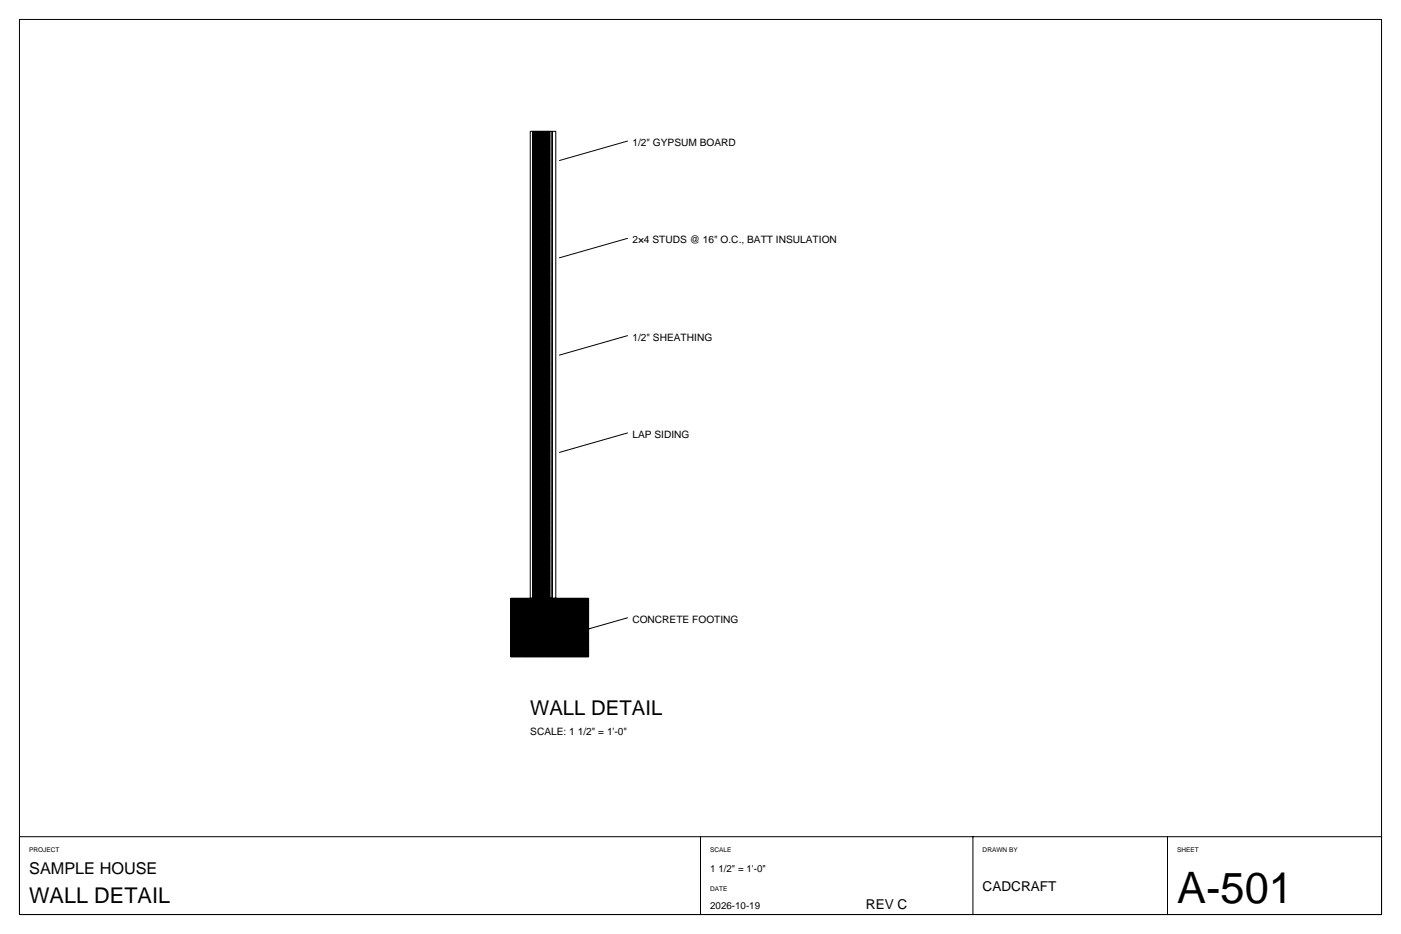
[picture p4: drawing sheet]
<svg xmlns="http://www.w3.org/2000/svg" width="914mm" height="610mm" viewBox="0 0 914 610" stroke-linecap="round" stroke-linejoin="round" font-family="sans-serif">
<g fill="none" stroke="#000" stroke-width=".65">
<path d="M13 13h889v584h-889v-51h889v51h-889zM346 86h2v305h-2zM348 86h11v305h-11zM348 100l11 11-11 11M348 99l11 11-11 11M348 98l11 11-11 11M348 97l11 11-11 11M348 96l11 11-11 11M348 95l11 11-11 11M348 93l11 12-11 11M348 93l11 11-11 11M348 92l11 11-11 12"/>
<path d="M348 92l11 11-11 11M348 91l11 11-11 11M348 90l11 11-11 11M348 89l11 11-11 11M348 88l11 11-11 11M348 87l11 11-11 11M348 86l11 11-11 11M348 86l11 10-11 11M348 88l2-2 9 8-11 12M348 89l3-3 8 7-11 11M348 90l4-4 7 7-11 11M348 91l5-5 6 6-11 11"/>
<path d="M348 92l6-6 5 5-11 11M348 93l7-7 4 4-11 11M348 94l8-8 3 3-11 11M348 95l9-9 2 2-11 11M348 95l9-9 2 1-11 11M348 89l3-3 8 8M348 86l11 11M348 88l11 12M348 91l11 11M348 94l11 11M348 95l11 11M348 97l11 12"/>
<path d="M349 86l10 10-11 11M349 86l-1 1M349 86l10 9-11 11M350 86l-2 2M352 86l7 6-11 11M352 86l-4 4M355 86l4 3-11 11M355 86l-7 7M358 86l1 1-11 11M358 86l-10 10M358 86h1l-11 11M359 86l-11 11"/>
<path d="M359 86h1v305h-1zM359 99l-11 12M359 97l-11 11M359 94l-11 11M359 91l-11 11M359 88l-11 11M359 88l-3-2-8 8M359 91l-6-5-5 6M360 86h3v305h-3zM410 92l-45 13M348 120l11 11-11 11M348 119l11 11-11 11"/>
<path d="M348 118l11 11-11 11M348 117l11 11-11 11M348 116l11 12-11 11M348 116l11 11-11 11M348 115l11 11-11 12M348 114l11 11-11 11M348 113l11 11-11 11M348 111l11 11-11 11M348 110l11 11-11 11M348 109l11 11-11 11M348 108l11 11-11 11M348 107l11 11-11 11"/>
<path d="M348 106l11 11-11 12M348 105l11 11-11 11M348 104l11 11-11 11M348 102l11 12-11 11M348 102l11 11-11 11M348 101l11 11-11 12M348 101l11 11-11 11M348 100l11 11M348 103l11 11M348 106l11 11M348 109l11 11M348 111l11 12"/>
<path d="M348 112l11 11M348 115l11 11M348 118l11 11M359 120l-11 11M359 117l-11 11M359 114l-11 11M359 111l-11 11M359 108l-11 12M359 106l-11 11M359 105l-11 11M359 102l-11 11M348 139l11 12-11 11"/>
<path d="M348 139l11 11-11 11M348 138l11 11-11 12M348 137l11 11-11 11M348 136l11 11-11 11M348 134l11 12-11 11M348 134l11 11-11 11M348 133l11 11-11 12M348 133l11 11-11 11M348 132l11 11-11 11M348 131l11 11-11 11M348 130l11 11-11 11M348 128l11 11-11 11"/>
<path d="M348 127l11 11-11 11M348 125l11 12-11 11M348 125l11 11-11 11M348 124l11 11-11 12M348 124l11 11-11 11M348 123l11 11-11 11M348 122l11 11-11 11M348 121l11 11-11 11M348 120l11 12M348 123l11 11M348 126l11 11M348 129l11 11"/>
<path d="M348 129l11 12M348 132l11 11M348 135l11 11M348 138l11 11M359 140l-11 11M359 137l-11 11M359 134l-11 11M359 131l-11 12M359 129l-11 11M359 126l-11 11M359 123l-11 11M359 122l-11 12"/>
<path d="M348 160l11 11-11 11M348 159l11 11-11 11M348 157l11 12-11 11M348 157l11 11-11 11M348 156l11 11-11 12M348 156l11 11-11 11M348 155l11 11-11 11M348 154l11 11-11 11M348 153l11 11-11 11M348 152l11 11-11 11M348 151l11 11-11 11M348 150l11 11-11 11"/>
<path d="M348 149l11 11-11 11M348 148l11 12-11 11M348 148l11 11-11 11M348 147l11 11-11 12M348 146l11 11-11 11M348 145l11 11-11 11M348 144l11 11-11 11M348 143l11 11-11 11M348 142l11 11-11 11M348 141l11 11-11 11M348 140l11 11-11 11M348 141l11 11"/>
<path d="M348 143l11 12M348 146l11 11M348 147l11 11M348 150l11 11M348 152l11 12M348 155l11 11M348 158l11 11M359 158l-11 11M359 157l-11 11M359 154l-11 12M359 152l-11 11M359 149l-11 11"/>
<path d="M359 146l-11 11M359 143l-11 11M359 140l-11 12M410 156l-45 12M348 180l11 11-11 11M348 179l11 11-11 12M348 179l11 11-11 11M348 178l11 11-11 11M348 177l11 11-11 11M348 176l11 11-11 11M348 175l11 11-11 11M348 174l11 11-11 11"/>
<path d="M348 173l11 11-11 11M348 172l11 11-11 11M348 171l11 12-11 11M348 171l11 11-11 11M348 170l11 11-11 12M348 169l11 11-11 11M348 168l11 11-11 11M348 166l11 12-11 11M348 166l11 11-11 11M348 165l11 11-11 11M348 163l11 11-11 11M348 162l11 11-11 11"/>
<path d="M348 161l11 11-11 12M348 161l11 11M348 164l11 11M348 167l11 11M348 170l11 11M348 173l11 11M348 175l11 12M348 178l11 11M359 178l-11 11M359 175l-11 11M359 172l-11 11M359 169l-11 11"/>
<path d="M359 166l-11 11M359 163l-11 12M359 161l-11 11M348 200l11 11-11 11M348 199l11 11-11 11M348 198l11 11-11 11M348 197l11 11-11 11M348 196l11 11-11 11M348 195l11 11-11 11M348 194l11 12-11 11M348 194l11 11-11 11M348 193l11 11-11 12"/>
<path d="M348 192l11 11-11 11M348 191l11 11-11 11M348 189l11 12-11 11M348 189l11 11-11 11M348 188l11 11-11 12M348 188l11 11-11 11M348 187l11 11-11 11M348 186l11 11-11 11M348 185l11 11-11 11M348 184l11 11-11 11M348 183l11 11-11 11M348 182l11 11-11 11"/>
<path d="M348 180l11 12-11 11M348 181l11 11M348 184l11 12M348 187l11 11M348 190l11 11M348 193l11 11M348 196l11 11M348 198l11 12M359 198l-11 11M359 195l-11 12M359 192l-11 11M359 189l-11 11"/>
<path d="M359 186l-11 12M359 184l-11 11M359 181l-11 11M348 220l11 11-11 11M348 219l11 11-11 11M348 218l11 11-11 11M348 217l11 11-11 11M348 216l11 11-11 12M348 215l11 11-11 11M348 214l11 11-11 11M348 212l11 12-11 11M348 212l11 11-11 11"/>
<path d="M348 211l11 11-11 12M348 211l11 11-11 11M348 210l11 11-11 11M348 209l11 11-11 11M348 208l11 11-11 11M348 207l11 11-11 11M348 206l11 11-11 11M348 205l11 11-11 11M348 204l11 11-11 11M348 203l11 12-11 11M348 203l11 11-11 11M348 202l11 11-11 12"/>
<path d="M348 201l11 11-11 11M348 202l11 11M348 205l11 11M348 207l11 12M348 210l11 11M348 213l11 11M348 216l11 11M348 219l11 11M359 218l-11 12M359 216l-11 11M359 213l-11 11M359 209l-11 12"/>
<path d="M359 207l-11 11M359 204l-11 11M359 201l-11 11M410 219l-45 13M348 240l11 11-11 11M348 239l11 11-11 11M348 238l11 11-11 11M348 237l11 11-11 11M348 236l11 11-11 11M348 235l11 12-11 11M348 235l11 11-11 11M348 234l11 11-11 12"/>
<path d="M348 234l11 11-11 11M348 233l11 11-11 11M348 232l11 11-11 11M348 231l11 11-11 11M348 230l11 11-11 11M348 229l11 11-11 11M348 228l11 11-11 11M348 227l11 11-11 11M348 226l11 12-11 11M348 226l11 11-11 11M348 225l11 11-11 12M348 224l11 11-11 11"/>
<path d="M348 223l11 11-11 11M348 221l11 12-11 11M348 221l11 11-11 11M348 222l11 11M348 225l11 11M348 228l11 11M348 230l11 12M348 233l11 11M348 237l11 11M348 239l11 12M359 239l-11 11M359 236l-11 11"/>
<path d="M359 233l-11 11M359 230l-11 11M359 227l-11 11M359 224l-11 11M359 221l-11 11M348 259l11 11-11 11M348 258l11 12-11 11M348 258l11 11-11 11M348 257l11 11-11 12M348 256l11 11-11 11M348 255l11 11-11 11M348 253l11 11-11 11"/>
<path d="M348 252l11 11-11 11M348 251l11 11-11 11M348 250l11 11-11 11M348 249l11 11-11 11M348 248l11 11-11 12M348 247l11 11-11 11M348 246l11 11-11 11M348 244l11 12-11 11M348 244l11 11-11 11M348 243l11 11-11 12M348 243l11 11-11 11M348 242l11 11-11 11"/>
<path d="M348 241l11 11-11 11M348 242l11 11M348 245l11 11M348 248l11 11M348 251l11 11M348 253l11 12M348 254l11 11M348 257l11 11M348 260l11 11M359 259l-11 11M359 256l-11 11M359 253l-11 11"/>
<path d="M359 250l-11 12M359 248l-11 11M359 244l-11 11M359 241l-11 12M348 279l11 11-11 11M348 278l11 11-11 11M348 276l11 12-11 11M348 276l11 11-11 11M348 275l11 11-11 12M348 275l11 11-11 11M348 274l11 11-11 11M348 273l11 11-11 11"/>
<path d="M348 272l11 11-11 11M348 270l11 11-11 11M348 269l11 11-11 11M348 267l11 12-11 11M348 267l11 11-11 11M348 266l11 11-11 12M348 266l11 11-11 11M348 265l11 11-11 11M348 264l11 11-11 11M348 263l11 11-11 11M348 262l11 11-11 11M348 261l11 11-11 11"/>
<path d="M348 260l11 11-11 11M348 262l11 12M348 265l11 11M348 268l11 11M348 271l11 11M348 271l11 12M348 274l11 11M348 277l11 11M348 280l11 11M359 279l-11 11M359 276l-11 11M359 273l-11 12"/>
<path d="M359 271l-11 11M359 268l-11 11M359 265l-11 11M359 264l-11 12M359 262l-11 11M348 299l11 12-11 11M348 299l11 11-11 11M348 298l11 11-11 12M348 298l11 11-11 11M348 297l11 11-11 11M348 296l11 11-11 11M348 295l11 11-11 11"/>
<path d="M348 294l11 11-11 11M348 293l11 11-11 11M348 292l11 11-11 11M348 291l11 11-11 11M348 290l11 12-11 11M348 290l11 11-11 11M348 289l11 11-11 12M348 288l11 11-11 11M348 287l11 11-11 11M348 286l11 11-11 11M348 285l11 11-11 11M348 284l11 11-11 11"/>
<path d="M348 283l11 11-11 11M348 282l11 11-11 11M348 281l11 12-11 11M348 281l11 11-11 11M348 280l11 11-11 12M348 283l11 11M348 285l11 12M348 288l11 11M348 289l11 11M348 292l11 11M348 294l11 12M348 297l11 11"/>
<path d="M359 300l-11 11M359 299l-11 11M359 296l-11 12M359 294l-11 11M359 291l-11 11M359 288l-11 11M359 285l-11 11M359 282l-11 12M359 282l-11 11M410 283l-45 12M348 320l11 11-11 11M348 319l11 11-11 11"/>
<path d="M348 318l11 11-11 11M348 317l11 11-11 11M348 316l11 11-11 11M348 315l11 11-11 11M348 314l11 11-11 11M348 313l11 12-11 11M348 313l11 11-11 11M348 312l11 11-11 12M348 311l11 11-11 11M348 310l11 11-11 11M348 308l11 12-11 11M348 308l11 11-11 11"/>
<path d="M348 307l11 11-11 11M348 305l11 11-11 11M348 304l11 11-11 11M348 303l11 11-11 12M348 302l11 11-11 11M348 301l11 11-11 11M348 300l11 11M348 303l11 11M348 306l11 11M348 309l11 11M348 312l11 11M348 315l11 11"/>
<path d="M348 317l11 12M359 317l-11 11M359 314l-11 11M359 311l-11 11M359 308l-11 11M359 305l-11 12M359 303l-11 11M348 340l11 11-11 11M348 339l11 11-11 11M348 338l11 11-11 11M348 337l11 11-11 11M348 336l11 12-11 11"/>
<path d="M348 336l11 11-11 11M348 335l11 11-11 12M348 334l11 11-11 11M348 333l11 11-11 11M348 331l11 12-11 11M348 331l11 11-11 11M348 330l11 11-11 12M348 330l11 11-11 11M348 329l11 11-11 11M348 328l11 11-11 11M348 327l11 11-11 11M348 326l11 11-11 11"/>
<path d="M348 325l11 11-11 11M348 324l11 11-11 11M348 322l11 12-11 11M348 322l11 11-11 11M348 321l11 11-11 12M348 321l11 11-11 11M348 320l11 11M348 323l11 11M348 324l11 11M348 326l11 12M348 329l11 11M348 332l11 11"/>
<path d="M348 335l11 11M348 338l11 11M359 337l-11 12M359 335l-11 11M359 334l-11 11M359 331l-11 11M359 328l-11 12M359 326l-11 11M359 323l-11 11M359 320l-11 11M348 360l11 11-11 11M348 359l11 11-11 11"/>
<path d="M348 358l11 11-11 12M348 357l11 11-11 11M348 356l11 11-11 11M348 354l11 12-11 11M348 354l11 11-11 11M348 353l11 11-11 12M348 353l11 11-11 11M348 352l11 11-11 11M348 351l11 11-11 11M348 350l11 11-11 11M348 349l11 11-11 11M348 348l11 11-11 11"/>
<path d="M348 347l11 11-11 11M348 346l11 11-11 11M348 345l11 12-11 11M348 345l11 11-11 11M348 344l11 11-11 12M348 343l11 11-11 11M348 342l11 11-11 11M348 341l11 11-11 11M348 340l11 12M348 344l11 11M348 347l11 11M348 349l11 12"/>
<path d="M348 352l11 11M348 355l11 11M348 358l11 11M359 358l-11 11M359 355l-11 11M359 351l-11 12M359 349l-11 11M359 346l-11 11M359 343l-11 11M359 340l-11 11M348 379l11 11-26 26M348 378l11 11-26 26"/>
<path d="M348 377l11 12-26 25M348 377l11 11-26 25M348 376l11 11-26 26M348 376l11 11-26 25M348 375l11 11-26 25M348 374l11 11-26 26M348 374l11 11-26 25M348 373l11 11-26 25M348 372l11 11-26 25M348 371l11 11-26 26M348 371l11 11-26 25M348 370l11 11-26 26"/>
<path d="M348 369l11 11-26 26M348 368l11 12-26 25M348 368l11 11-11 11M348 367l11 11-11 12M348 366l11 11-11 11M348 365l11 11-11 11M348 363l11 12-11 11M348 363l11 11-11 11M348 362l11 11-11 11M348 361l11 11-11 11M348 361l11 11M348 364l11 11"/>
<path d="M348 367l11 11M348 370l11 11M348 372l11 12M348 375l11 11M348 379l11 11M348 380l10 11M359 378l-11 11M359 375l-11 11M359 372l-11 11M359 369l-11 11M359 366l-11 11M359 363l-11 11"/>
<path d="M359 360l-11 12M333 391h51v38h-51zM333 391h.1M334 391h-1M335 391l-2 1M335 391l-2 2M336 391l-3 2M337 391l-4 3M337 391l-4 4M338 391l-5 4M339 391l-6 5M339 391l-6 6"/>
<path d="M340 391l-7 6M341 391l-8 7M341 391l-8 8M342 391l-9 8M342 391l-9 9M343 391l-10 9M344 391l-11 10M344 391l-11 11M345 391l-12 11M346 391l-13 12M346 391l-13 13M347 391l-14 13"/>
<path d="M348 391l-15 14M348 381l9 10M348 382l8 9M348 383l8 8M348 383l7 8M348 384l7 7M348 384l6 7M348 385l5 6M348 386l4 5M348 387l3 4M348 388l3 3M348 388l2 3"/>
<path d="M348 389l1 2M348 390v1M349 391l-16 15M350 391l-17 16M351 391l-18 17M351 391l-18 18M352 391l-19 18M353 391l-20 19M354 391l-21 20M355 391l-22 21M355 391l-22 22M356 391l-23 22"/>
<path d="M357 391l-24 23M358 391l-25 24M359 391l-26 25M359 390l-26 25M359 386l-26 26M359 383l-26 26M359 381l-26 25M360 391l-27 26M360 391l-27 27M361 391l-28 27M362 391l-29 28M362 391l-29 29"/>
<path d="M363 391l-30 29M364 391l-31 30M364 391l-31 31M365 391l-32 31M365 391l-32 32M366 391l-33 32M367 391l-34 33M367 391l-34 34M368 391l-35 34M369 391l-36 35M369 391l-36 36M370 391l-37 36"/>
<path d="M371 391l-38 37M371 391l-38 38M372 391l-38 38M373 391l-39 38M373 391l-38 38M374 391l-38 38M375 391l-38 38M376 391l-39 38M376 391l-38 38M377 391l-38 38M378 391l-39 38M378 391l-38 38"/>
<path d="M379 391l-38 38M380 391l-39 38M380 391l-38 38M381 391l-38 38M382 391l-38 38M383 391l-38 38M384 391l-38 38M384 400l-29 29M384 399l-29 30M384 399l-30 30M384 398l-30 31M384 398l-31 31"/>
<path d="M384 397l-31 32M384 397l-32 32M384 396l-32 33M384 396l-33 33M384 395l-33 34M384 395l-34 34M384 394l-34 35M384 394l-35 35M384 393l-35 36M384 393l-36 36M384 392l-36 37M384 392l-37 37"/>
<path d="M384 391l-37 38M384 420l-9 9M384 419l-9 10M384 419l-10 10M384 418l-10 11M384 418l-11 11M384 417l-11 12M384 417l-12 12M384 416l-12 13M384 416l-13 13M384 415l-13 14M384 415l-14 14"/>
<path d="M384 414l-14 15M384 414l-15 15M384 413l-15 16M384 413l-16 16M384 412l-16 17M384 412l-17 17M384 411l-17 18M384 411l-18 18M384 410l-18 19M384 410l-19 19M384 409l-19 20M384 409l-20 20"/>
<path d="M384 408l-20 21M384 408l-21 21M384 407l-21 22M384 407l-22 22M384 406l-22 23M384 406l-23 23M384 405l-23 24M384 405l-24 24M384 404l-24 25M384 404l-25 25M384 403l-25 26M384 403l-26 26"/>
<path d="M384 402l-26 27M384 402l-27 27M384 401l-27 28M384 401l-28 28M384 400l-28 29M410 403l-45 13M384 429h.1M384 428v1M384 428l-1 1M384 427l-1 2M384 427l-2 2M384 426l-2 3"/>
<path d="M384 426l-3 3M384 425l-3 4M384 425l-4 4M384 424l-4 5M384 424l-5 5M384 423l-5 6M384 423l-6 6M384 422l-6 7M384 422l-7 7M384 421l-7 8M384 421l-8 8M384 420l-8 9"/>
<path d="M457 546v51M635 546v51M762 546v51"/>
</g>
<text font-size="28.3" x="768" y="589">A-501</text>
<text font-size="14.2" x="19" y="589">WALL DETAIL</text>
<text font-size="13.3" x="346" y="467">WALL DETAIL</text>
<text font-size="10.6" x="19" y="570">SAMPLE HOUSE</text>
<g font-size="8.8">
<text x="641" y="582">CADCRAFT</text>
<text x="565" y="593">REV C</text>
</g>
<g font-size="6.6">
<text x="413" y="95">1/2&quot; GYPSUM BOARD</text>
<text x="413" y="159">2×4 STUDS @ 16&quot; O.C., BATT INSULATION</text>
<text x="413" y="222">1/2&quot; SHEATHING</text>
<text x="413" y="286">LAP SIDING</text>
<text x="413" y="406">CONCRETE FOOTING</text>
<text x="346" y="479">SCALE: 1 1/2&quot; = 1'-0&quot;</text>
</g>
<g font-size="6.4">
<text x="464" y="569">1 1/2&quot; = 1'-0&quot;</text>
<text x="464" y="593">2026-10-19</text>
</g>
<g font-size="4.2">
<text x="19" y="556">PROJECT</text>
<text x="464" y="556">SCALE</text>
<text x="641" y="556">DRAWN BY</text>
<text x="768" y="556">SHEET</text>
<text x="464" y="582">DATE</text>
</g>
</svg>
